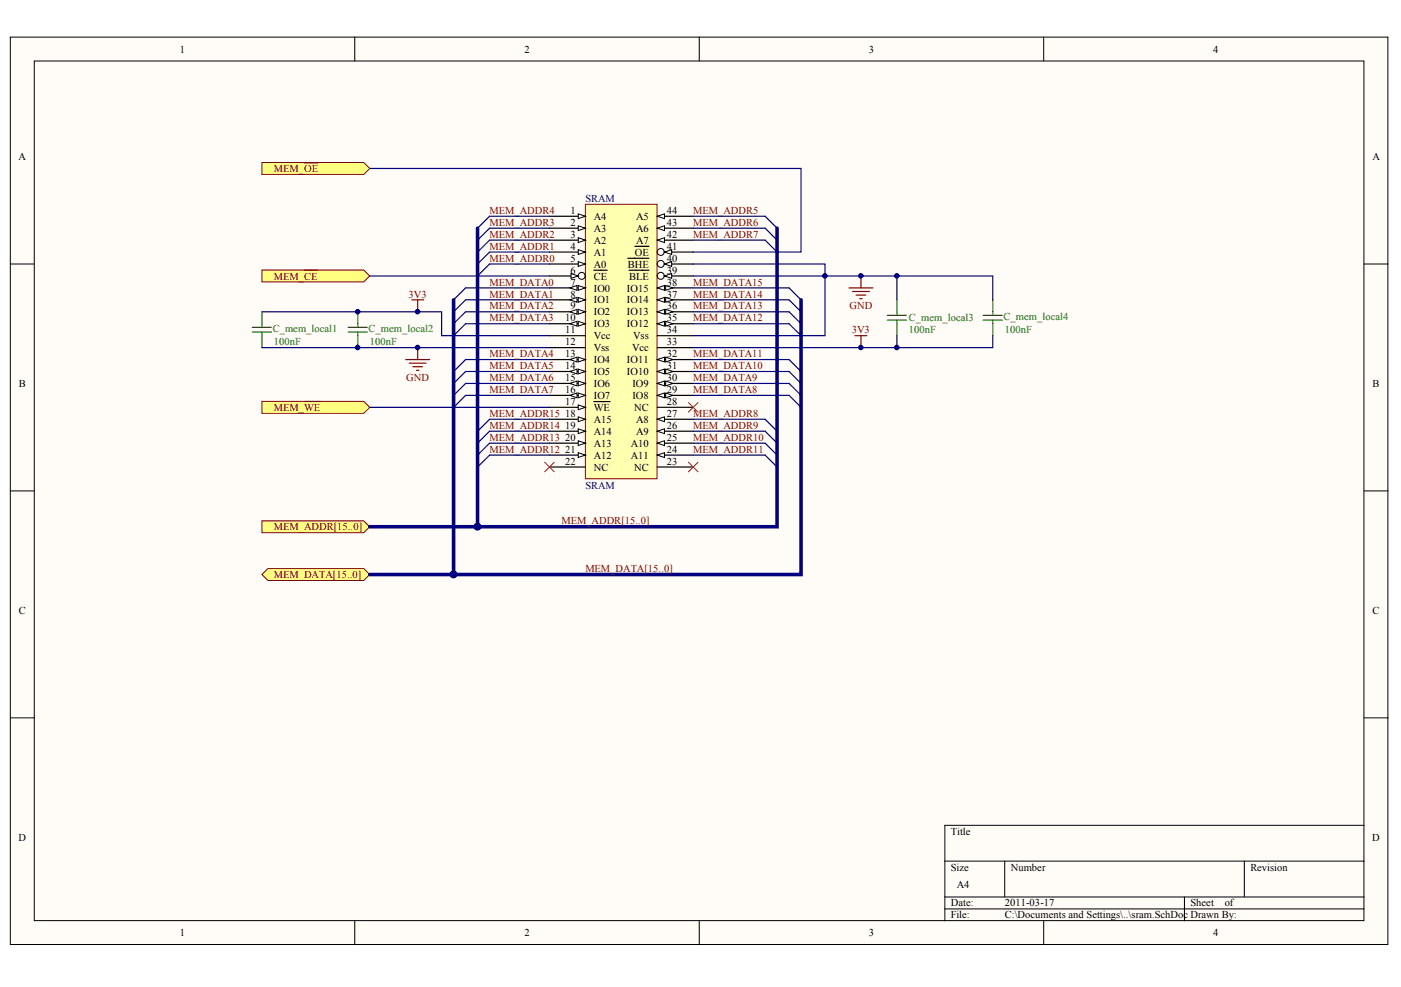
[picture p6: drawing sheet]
<svg xmlns="http://www.w3.org/2000/svg" width="287mm" height="202mm" viewBox="0 0 287 202" stroke-linecap="round" stroke-linejoin="round" font-family="sans-serif">
<g fill="#fffcf8" stroke="#000" stroke-width=".2">
<path d="M2.1 7.6h282v185.8h-282z"/>
<path d="M7 12.5h272.2v176h-272.2z"/>
</g>
<g fill="none" stroke="#000" stroke-width=".2">
<path d="M72.6 7.6v4.9M143.1 7.6v4.9M213.7 7.6v4.9M2.1 54.1h4.9M279.3 54.1h4.9M2.1 100.5h4.9M279.3 100.5h4.9M2.1 147h4.9M279.3 147h4.9M193.4 176.4h85.9M205.7 176.4v7.3M254.7 176.4v7.3"/>
<path d="M279.3 169h-85.9v19.6M72.6 188.6v4.9M143.1 188.6v4.9M193.4 183.7h85.9M193.4 186.2h85.9M213.7 188.6v4.9M242.5 183.7v4.9"/>
</g>
<g fill="#ffff80" stroke="#800000" stroke-width=".2">
<path d="M53.6 117.7l1.2-1.3h19.7l1.2 1.3-1.2 1.2h-19.7z" fill-rule="evenodd"/>
<path d="M53.6 106.7h20.9l1.2 1.2-1.2 1.2h-20.9z" fill-rule="evenodd"/>
<path d="M53.6 82.2h20.9l1.2 1.2-1.2 1.2h-20.9z" fill-rule="evenodd"/>
</g>
<path d="M62.3 82.2h3.3" fill="none" stroke="#800000" stroke-width=".25"/>
<path d="M53.6 33.3h20.9l1.2 1.2-1.2 1.2h-20.9z" fill-rule="evenodd" fill="#ffff80" stroke="#800000" stroke-width=".2"/>
<path d="M62.3 33.3h2.8" fill="none" stroke="#800000" stroke-width=".25"/>
<path d="M53.6 55.3h20.9l1.2 1.2-1.2 1.2h-20.9z" fill-rule="evenodd" fill="#ffff80" stroke="#800000" stroke-width=".2"/>
<path d="M62.3 55.3h2.7" fill="none" stroke="#800000" stroke-width=".25"/>
<path d="M119.8 41.8h14.7v56.2h-14.7z" fill="#ffffb0" stroke="#800000" stroke-width=".2"/>
<path d="M134.6 56.5h7.3M134.6 71.2h7.3M134.6 68.7h7.3M134.6 95.7h7.3M134.6 83.4h7.3" fill="none" stroke="#000" stroke-width=".25"/>
<circle cx="135.3" cy="56.5" r=".71" fill="#fffcf8" stroke="#000" stroke-width=".2"/>
<path d="M136 56.5l1.5-.5v1z" fill="#fffcf8" stroke="#000" stroke-width=".2"/>
<path d="M128.8 55.3h4M134.6 54.1h7.3" fill="none" stroke="#000" stroke-width=".25"/>
<circle cx="135.3" cy="54" r=".71" fill="#fffcf8" stroke="#000" stroke-width=".2"/>
<path d="M136 54.1l1.5-.5v1z" fill="#fffcf8" stroke="#000" stroke-width=".2"/>
<path d="M128.5 52.9h4.3M134.6 51.6h7.3" fill="none" stroke="#000" stroke-width=".25"/>
<circle cx="135.3" cy="51.6" r=".71" fill="#fffcf8" stroke="#000" stroke-width=".2"/>
<path d="M136 51.6l1.5-.5v1z" fill="#fffcf8" stroke="#000" stroke-width=".2"/>
<path d="M130 50.5h2.8M134.6 49.2h7.3" fill="none" stroke="#000" stroke-width=".25"/>
<path d="M134.6 49.2l1.4-.5v1z" fill="#fffcf8" stroke="#000" stroke-width=".2"/>
<path d="M134.6 46.7h7.3" fill="none" stroke="#000" stroke-width=".25"/>
<path d="M134.6 46.7l1.4-.5v1z" fill="#fffcf8" stroke="#000" stroke-width=".2"/>
<path d="M134.6 44.3h7.3" fill="none" stroke="#000" stroke-width=".25"/>
<path d="M134.6 44.3l1.4-.5v1z" fill="#fffcf8" stroke="#000" stroke-width=".2"/>
<path d="M112.5 44.3h7.3" fill="none" stroke="#000" stroke-width=".25"/>
<path d="M118.4 43.8l1.4 .5-1.4 .5z" fill="#fffcf8" stroke="#000" stroke-width=".2"/>
<path d="M112.5 46.7h7.3" fill="none" stroke="#000" stroke-width=".25"/>
<path d="M118.4 46.2l1.4 .5-1.4 .5z" fill="#fffcf8" stroke="#000" stroke-width=".2"/>
<path d="M112.5 49.2h7.3" fill="none" stroke="#000" stroke-width=".25"/>
<path d="M118.4 48.7l1.4 .5-1.4 .5z" fill="#fffcf8" stroke="#000" stroke-width=".2"/>
<path d="M112.5 51.6h7.3" fill="none" stroke="#000" stroke-width=".25"/>
<path d="M118.4 51.1l1.4 .5-1.4 .5z" fill="#fffcf8" stroke="#000" stroke-width=".2"/>
<path d="M112.5 54.1h7.3" fill="none" stroke="#000" stroke-width=".25"/>
<path d="M118.4 53.6l1.4 .5-1.4 .5z" fill="#fffcf8" stroke="#000" stroke-width=".2"/>
<path d="M112.5 56.5h7.3" fill="none" stroke="#000" stroke-width=".25"/>
<circle cx="119.1" cy="56.5" r=".71" fill="#fffcf8" stroke="#000" stroke-width=".2"/>
<path d="M116.9 56l1.5 .5-1.5 .5z" fill="#fffcf8" stroke="#000" stroke-width=".2"/>
<path d="M112.5 59h7.3M121.6 55.3h2.7" fill="none" stroke="#000" stroke-width=".25"/>
<g fill="#fffcf8" stroke="#000" stroke-width=".2">
<path d="M118.4 58.5l1.4 .5-1.4 .5z"/>
<path d="M116.7 59l1.4-.5v1z"/>
</g>
<path d="M112.5 61.4h7.3" fill="none" stroke="#000" stroke-width=".25"/>
<g fill="#fffcf8" stroke="#000" stroke-width=".2">
<path d="M118.4 60.9l1.4 .5-1.4 .5z"/>
<path d="M116.7 61.4l1.4-.5v1z"/>
</g>
<path d="M112.5 63.9h7.3" fill="none" stroke="#000" stroke-width=".25"/>
<g fill="#fffcf8" stroke="#000" stroke-width=".2">
<path d="M118.4 63.4l1.4 .5-1.4 .4z"/>
<path d="M116.7 63.9l1.4-.5v.9z"/>
</g>
<path d="M112.5 66.3h7.3" fill="none" stroke="#000" stroke-width=".25"/>
<g fill="#fffcf8" stroke="#000" stroke-width=".2">
<path d="M118.4 65.8l1.4 .5-1.4 .5z"/>
<path d="M116.7 66.3l1.4-.5v1z"/>
</g>
<path d="M112.5 68.7h7.3M112.5 71.2h7.3M112.5 83.4h7.3" fill="none" stroke="#000" stroke-width=".25"/>
<path d="M118.4 82.9l1.4 .5-1.4 .5z" fill="#fffcf8" stroke="#000" stroke-width=".2"/>
<path d="M112.5 73.6h7.3M112.5 95.7h7.3M121.6 82.2h3.3" fill="none" stroke="#000" stroke-width=".25"/>
<g fill="#fffcf8" stroke="#000" stroke-width=".2">
<path d="M118.4 73.2l1.4 .4-1.4 .5z"/>
<path d="M116.7 73.6l1.4-.4v.9z"/>
</g>
<path d="M112.5 76.1h7.3" fill="none" stroke="#000" stroke-width=".25"/>
<g fill="#fffcf8" stroke="#000" stroke-width=".2">
<path d="M118.4 75.6l1.4 .5-1.4 .5z"/>
<path d="M116.7 76.1l1.4-.5v1z"/>
</g>
<path d="M112.5 78.5h7.3" fill="none" stroke="#000" stroke-width=".25"/>
<g fill="#fffcf8" stroke="#000" stroke-width=".2">
<path d="M118.4 78l1.4 .5-1.4 .5z"/>
<path d="M116.7 78.5l1.4-.5v1z"/>
</g>
<path d="M112.5 81h7.3" fill="none" stroke="#000" stroke-width=".25"/>
<g fill="#fffcf8" stroke="#000" stroke-width=".2">
<path d="M118.4 80.5l1.4 .5-1.4 .5z"/>
<path d="M116.7 81l1.4-.5v1z"/>
</g>
<path d="M112.5 85.9h7.3" fill="none" stroke="#000" stroke-width=".25"/>
<path d="M118.4 85.4l1.4 .5-1.4 .5z" fill="#fffcf8" stroke="#000" stroke-width=".2"/>
<path d="M112.5 88.3h7.3" fill="none" stroke="#000" stroke-width=".25"/>
<path d="M118.4 87.8l1.4 .5-1.4 .5z" fill="#fffcf8" stroke="#000" stroke-width=".2"/>
<path d="M112.5 90.8h7.3" fill="none" stroke="#000" stroke-width=".25"/>
<path d="M118.4 90.3l1.4 .5-1.4 .4z" fill="#fffcf8" stroke="#000" stroke-width=".2"/>
<path d="M112.5 93.2h7.3" fill="none" stroke="#000" stroke-width=".25"/>
<path d="M118.4 92.7l1.4 .5-1.4 .5z" fill="#fffcf8" stroke="#000" stroke-width=".2"/>
<path d="M134.6 93.2h7.3" fill="none" stroke="#000" stroke-width=".25"/>
<path d="M134.6 93.2l1.4-.5v1z" fill="#fffcf8" stroke="#000" stroke-width=".2"/>
<path d="M134.6 90.8h7.3" fill="none" stroke="#000" stroke-width=".25"/>
<path d="M134.6 90.8l1.4-.5v.9z" fill="#fffcf8" stroke="#000" stroke-width=".2"/>
<path d="M134.6 88.3h7.3" fill="none" stroke="#000" stroke-width=".25"/>
<path d="M134.6 88.3l1.4-.5v1z" fill="#fffcf8" stroke="#000" stroke-width=".2"/>
<path d="M134.6 85.9h7.3" fill="none" stroke="#000" stroke-width=".25"/>
<path d="M134.6 85.9l1.4-.5v1z" fill="#fffcf8" stroke="#000" stroke-width=".2"/>
<path d="M134.6 81h7.3" fill="none" stroke="#000" stroke-width=".25"/>
<g fill="#fffcf8" stroke="#000" stroke-width=".2">
<path d="M134.6 81l1.4-.5v1z"/>
<path d="M136.3 80.5l1.4 .5-1.4 .5z"/>
</g>
<path d="M134.6 78.5h7.3" fill="none" stroke="#000" stroke-width=".25"/>
<g fill="#fffcf8" stroke="#000" stroke-width=".2">
<path d="M134.6 78.5l1.4-.5v1z"/>
<path d="M136.3 78l1.4 .5-1.4 .5z"/>
</g>
<path d="M134.6 76.1h7.3" fill="none" stroke="#000" stroke-width=".25"/>
<g fill="#fffcf8" stroke="#000" stroke-width=".2">
<path d="M134.6 76.1l1.4-.5v1z"/>
<path d="M136.3 75.6l1.4 .5-1.4 .5z"/>
</g>
<path d="M134.6 73.6h7.3" fill="none" stroke="#000" stroke-width=".25"/>
<g fill="#fffcf8" stroke="#000" stroke-width=".2">
<path d="M134.6 73.6l1.4-.4v.9z"/>
<path d="M136.3 73.2l1.4 .4-1.4 .5z"/>
</g>
<path d="M134.6 66.3h7.3" fill="none" stroke="#000" stroke-width=".25"/>
<g fill="#fffcf8" stroke="#000" stroke-width=".2">
<path d="M134.6 66.3l1.4-.5v1z"/>
<path d="M136.3 65.8l1.4 .5-1.4 .5z"/>
</g>
<path d="M134.6 63.9h7.3" fill="none" stroke="#000" stroke-width=".25"/>
<g fill="#fffcf8" stroke="#000" stroke-width=".2">
<path d="M134.6 63.9l1.4-.5v.9z"/>
<path d="M136.3 63.4l1.4 .5-1.4 .4z"/>
</g>
<path d="M134.6 61.4h7.3" fill="none" stroke="#000" stroke-width=".25"/>
<g fill="#fffcf8" stroke="#000" stroke-width=".2">
<path d="M134.6 61.4l1.4-.5v1z"/>
<path d="M136.3 60.9l1.4 .5-1.4 .5z"/>
</g>
<path d="M134.6 59h7.3" fill="none" stroke="#000" stroke-width=".25"/>
<g fill="#fffcf8" stroke="#000" stroke-width=".2">
<path d="M134.6 59l1.4-.5v1z"/>
<path d="M136.3 58.5l1.4 .5-1.4 .5z"/>
</g>
<g fill="none" stroke="#000080" stroke-width=".25">
<path d="M75.7 34.5h88.3v17.1h-22.1M75.7 56.5h36.8M112.5 44.3h-12.3l-2.4 2.4M112.5 46.7h-12.3l-2.4 2.5M112.5 49.2h-12.3l-2.4 2.4M112.5 51.6h-12.3l-2.4 2.5M112.5 54.1h-12.3l-2.4 2.4M112.5 59h-17.2l-2.4 2.4M141.9 54.1h27v2.4h-27M141.9 44.3h14.7l2.5 2.4M141.9 46.7h14.7l2.5 2.5M141.9 49.2h14.7l2.5 2.4"/>
<path d="M141.9 59h19.6l2.5 2.4M183.6 56.5h19.6v4.9M53.6 63.9h36.8v4.8h22.1M53.6 71.2h58.9M112.5 61.4h-17.2l-2.4 2.5M112.5 63.9h-17.2l-2.4 2.4M112.5 66.3h-17.2l-2.4 2.4M112.5 73.6h-17.2l-2.4 2.5M112.5 76.1h-17.2l-2.4 2.4M112.5 78.5h-17.2l-2.4 2.5M141.9 61.4h19.6l2.5 2.5M141.9 63.9h19.6l2.5 2.4"/>
<path d="M141.9 66.3h19.6l2.5 2.4M141.9 73.6h19.6l2.5 2.5M141.9 76.1h19.6l2.5 2.4M141.9 78.5h19.6l2.5 2.5M183.6 61.4v-4.9h-14.7v12.2h-27M183.6 68.7v2.5M203.2 68.7v2.5h-61.3M75.7 83.4h36.8M112.5 93.2h-12.3l-2.4 2.5M112.5 90.8h-12.3l-2.4 2.4M112.5 88.3h-12.3l-2.4 2.5M112.5 85.9h-12.3l-2.4 2.4"/>
<path d="M112.5 81h-17.2l-2.4 2.4M141.9 85.9h14.7l2.5 2.4M141.9 88.3h14.7l2.5 2.5M141.9 90.8h14.7l2.5 2.4M141.9 93.2h14.7l2.5 2.5M141.9 81h19.6l2.5 2.4"/>
</g>
<path d="M97.8 46.7v61.2M159.1 46.7v61.2h-83.4M92.9 61.4v56.3h-17.2M164 61.4v56.3h-71.1" fill="none" stroke="#000080" stroke-width=".74"/>
<g fill="none" stroke="#800000" stroke-width=".25">
<path d="M173.8 59h4.9M174.5 59.7h3.5M176.3 56.5v2.5M83.1 73.6h4.9M83.8 74.4h3.4M84.3 61.4h2.4M84.5 75.1h2M85.3 75.8h.4M85.5 61.4v2.5M85.5 71.2v2.4M175 68.7h2.5M175.3 60.4h1.9"/>
<path d="M176 61.2h.5M176.3 68.7v2.5"/>
</g>
<path d="M111.5 94.7l2 1.9M113.5 94.7l-2 1.9M140.9 94.7l2 1.9M140.9 82.4l2 2M142.9 94.7l-2 1.9M142.9 82.4l-2 2" fill="none" stroke="#f00" stroke-width=".2"/>
<g fill="none" stroke="#008000" stroke-width=".25">
<path d="M51.7 67h3.9M51.7 68h3.9M53.6 63.9v3.1M53.6 68v3.2M71.3 67h3.9M71.3 68h3.9M73.2 63.9v3.1M73.2 68v3.2M181.6 64.6h4M181.6 65.6h4M183.6 61.4v3.2M183.6 65.6v3.1"/>
<path d="M201.3 64.6h3.9M201.3 65.6h3.9M203.2 61.4v3.2M203.2 65.6v3.1"/>
</g>
<g fill="#000080" stroke="#000080" stroke-width=".2">
<circle cx="73.2" cy="71.2" r=".47"/>
<circle cx="73.2" cy="63.8" r=".47"/>
<circle cx="85.5" cy="71.2" r=".47"/>
<circle cx="85.5" cy="63.8" r=".47"/>
<circle cx="168.9" cy="56.5" r=".47"/>
<circle cx="176.2" cy="71.2" r=".47"/>
<circle cx="176.2" cy="56.5" r=".47"/>
<circle cx="183.6" cy="71.2" r=".47"/>
<circle cx="183.6" cy="56.5" r=".47"/>
<circle cx="92.8" cy="117.6" r=".71"/>
<circle cx="97.7" cy="107.9" r=".71"/>
</g>
<g font-size="2.2">
<text x="36.8" y="10.8">1</text>
<text x="107.4" y="10.8">2</text>
<text x="177.9" y="10.8">3</text>
<text x="248.4" y="10.8">4</text>
<text x="3.8" y="32.8">A</text>
<text x="281" y="32.8">A</text>
<text x="116.8" y="43.8">1</text>
<text x="116.8" y="46.3">2</text>
<text x="121.6" y="45">A4</text>
<text x="121.6" y="47.5">A3</text>
<text x="130.2" y="47.5">A6</text>
<text x="130.2" y="45">A5</text>
<text x="136.5" y="46.3">43</text>
<text x="136.5" y="43.8">44</text>
<text x="116.8" y="48.7">3</text>
<text x="116.8" y="51.1">4</text>
<text x="116.8" y="53.6">5</text>
<text x="121.6" y="49.9">A2</text>
<text x="121.6" y="52.4">A1</text>
<text x="130" y="52.4">OE</text>
<text x="130.2" y="49.9">A7</text>
<text x="136.5" y="53.6">40</text>
<text x="136.5" y="51.1">41</text>
<text x="136.5" y="48.7">42</text>
<text x="116.8" y="56">6</text>
<text x="116.8" y="58.5">7</text>
<text x="121.6" y="54.8">A0</text>
<text x="121.6" y="57.3">CE</text>
<text x="121.6" y="59.7">IO0</text>
<text x="128.4" y="59.7">IO15</text>
<text x="128.5" y="54.8">BHE</text>
<text x="128.8" y="57.3">BLE</text>
<text x="136.5" y="56">39</text>
<text x="136.5" y="58.5">38</text>
<text x="115.7" y="65.8">10</text>
<text x="116.8" y="60.9">8</text>
<text x="116.8" y="63.4">9</text>
<text x="121.6" y="62.2">IO1</text>
<text x="121.6" y="64.6">IO2</text>
<text x="128.4" y="64.6">IO13</text>
<text x="128.4" y="62.2">IO14</text>
<text x="136.5" y="65.8">35</text>
<text x="136.5" y="63.4">36</text>
<text x="136.5" y="60.9">37</text>
<text x="115.7" y="68.3">11</text>
<text x="115.7" y="70.7">12</text>
<text x="121.6" y="67">IO3</text>
<text x="121.6" y="69.5">Vcc</text>
<text x="121.6" y="71.9">Vss</text>
<text x="128.4" y="67">IO12</text>
<text x="129.4" y="71.9">Vcc</text>
<text x="129.6" y="69.5">Vss</text>
<text x="136.5" y="70.7">33</text>
<text x="136.5" y="68.3">34</text>
<text x="115.7" y="73.2">13</text>
<text x="115.7" y="75.6">14</text>
<text x="121.6" y="74.4">IO4</text>
<text x="121.6" y="76.8">IO5</text>
<text x="128.4" y="76.8">IO10</text>
<text x="128.4" y="74.4">IO11</text>
<text x="136.5" y="75.6">31</text>
<text x="136.5" y="73.2">32</text>
<text x="3.9" y="79.2">B</text>
<text x="115.7" y="82.9">17</text>
<text x="115.7" y="78.1">15</text>
<text x="115.7" y="80.5">16</text>
<text x="121.6" y="79.3">IO6</text>
<text x="121.6" y="81.7">IO7</text>
<text x="129.5" y="81.7">IO8</text>
<text x="129.5" y="79.3">IO9</text>
<text x="136.5" y="82.9">28</text>
<text x="136.5" y="80.5">29</text>
<text x="136.5" y="78.1">30</text>
<text x="281" y="79.2">B</text>
<text x="115.7" y="85.4">18</text>
<text x="115.7" y="87.8">19</text>
<text x="121.6" y="84.2">WE</text>
<text x="121.6" y="86.6">A15</text>
<text x="121.6" y="89.1">A14</text>
<text x="129.8" y="84.2">NC</text>
<text x="130.2" y="89.1">A9</text>
<text x="130.2" y="86.6">A8</text>
<text x="136.5" y="87.8">26</text>
<text x="136.5" y="85.4">27</text>
<text x="115.7" y="95.2">22</text>
<text x="115.7" y="90.3">20</text>
<text x="115.7" y="92.7">21</text>
<text x="121.6" y="91.5">A13</text>
<text x="121.6" y="94">A12</text>
<text x="129.1" y="94">A11</text>
<text x="129.1" y="91.5">A10</text>
<text x="136.5" y="95.2">23</text>
<text x="136.5" y="92.7">24</text>
<text x="136.5" y="90.3">25</text>
<text x="121.6" y="96.4">NC</text>
<text x="129.8" y="96.4">NC</text>
<text x="3.9" y="125.7">C</text>
<text x="281" y="125.7">C</text>
<text x="3.8" y="172.2">D</text>
<text x="194.6" y="170.9">Title</text>
<text x="280.9" y="172.2">D</text>
<text x="194.6" y="178.3">Size</text>
<text x="206.9" y="178.3">Number</text>
<text x="256" y="178.3">Revision</text>
<text x="194.6" y="185.6">Date:</text>
<text x="195.9" y="182">A4</text>
<text x="205.7" y="185.6">2011-03-17</text>
<text x="243.7" y="185.6">Sheet</text>
<text x="250.7" y="185.6">of</text>
<text x="36.8" y="191.8">1</text>
<text x="107.4" y="191.8">2</text>
<text x="177.9" y="191.8">3</text>
<text x="194.6" y="188.1">File:</text>
<text x="205.7" y="188.1">C:\Documents and Settings\..\sram.SchDoc Drawn By:</text>
<text x="248.4" y="191.8">4</text>
</g>
<g font-size="2.2" fill="#800000">
<text x="56.1" y="35.2">MEM_OE</text>
<text x="100.2" y="43.8">MEM_ADDR4</text>
<text x="100.2" y="46.3">MEM_ADDR3</text>
<text x="141.9" y="43.8">MEM_ADDR5</text>
<text x="141.9" y="46.3">MEM_ADDR6</text>
<text x="100.2" y="48.7">MEM_ADDR2</text>
<text x="100.2" y="51.1">MEM_ADDR1</text>
<text x="100.2" y="53.6">MEM_ADDR0</text>
<text x="141.9" y="48.7">MEM_ADDR7</text>
<text x="56.1" y="57.3">MEM_CE</text>
<text x="100.2" y="58.5">MEM_DATA0</text>
<text x="141.9" y="58.5">MEM_DATA15</text>
<text x="83.6" y="60.9">3V3</text>
<text x="100.2" y="60.9">MEM_DATA1</text>
<text x="100.2" y="63.4">MEM_DATA2</text>
<text x="100.2" y="65.8">MEM_DATA3</text>
<text x="141.9" y="65.8">MEM_DATA12</text>
<text x="141.9" y="63.4">MEM_DATA13</text>
<text x="141.9" y="60.9">MEM_DATA14</text>
<text x="173.9" y="63.3">GND</text>
<text x="174.4" y="68.3">3V3</text>
<text x="100.2" y="73.2">MEM_DATA4</text>
<text x="100.2" y="75.6">MEM_DATA5</text>
<text x="141.9" y="75.6">MEM_DATA10</text>
<text x="141.9" y="73.2">MEM_DATA11</text>
<text x="83.2" y="78">GND</text>
<text x="100.2" y="78.1">MEM_DATA6</text>
<text x="100.2" y="80.5">MEM_DATA7</text>
<text x="141.9" y="80.5">MEM_DATA8</text>
<text x="141.9" y="78.1">MEM_DATA9</text>
<text x="56.1" y="84.2">MEM_WE</text>
<text x="100.2" y="85.4">MEM_ADDR15</text>
<text x="100.2" y="87.8">MEM_ADDR14</text>
<text x="141.9" y="85.4">MEM_ADDR8</text>
<text x="141.9" y="87.8">MEM_ADDR9</text>
<text x="100.2" y="90.3">MEM_ADDR13</text>
<text x="100.2" y="92.7">MEM_ADDR12</text>
<text x="141.9" y="90.3">MEM_ADDR10</text>
<text x="141.9" y="92.7">MEM_ADDR11</text>
<text x="114.9" y="107.4">MEM_ADDR[15..0]</text>
<text x="56.1" y="108.6">MEM_ADDR[15..0]</text>
<text x="56.1" y="118.4">MEM_DATA[15..0]</text>
<text x="119.8" y="117.2">MEM_DATA[15..0]</text>
</g>
<g font-size="2.2" fill="#000080">
<text x="119.8" y="41.4">SRAM</text>
<text x="119.8" y="100.1">SRAM</text>
</g>
<g font-size="2.2" fill="#008000">
<text x="186.1" y="65.8">C_mem_local3</text>
<text x="205.4" y="65.6">C_mem_local4</text>
<text x="55.8" y="68">C_mem_local1</text>
<text x="56.1" y="70.7">100nF</text>
<text x="75.4" y="68">C_mem_local2</text>
<text x="75.7" y="70.7">100nF</text>
<text x="186.1" y="68.3">100nF</text>
<text x="205.7" y="68.3">100nF</text>
</g>
</svg>
